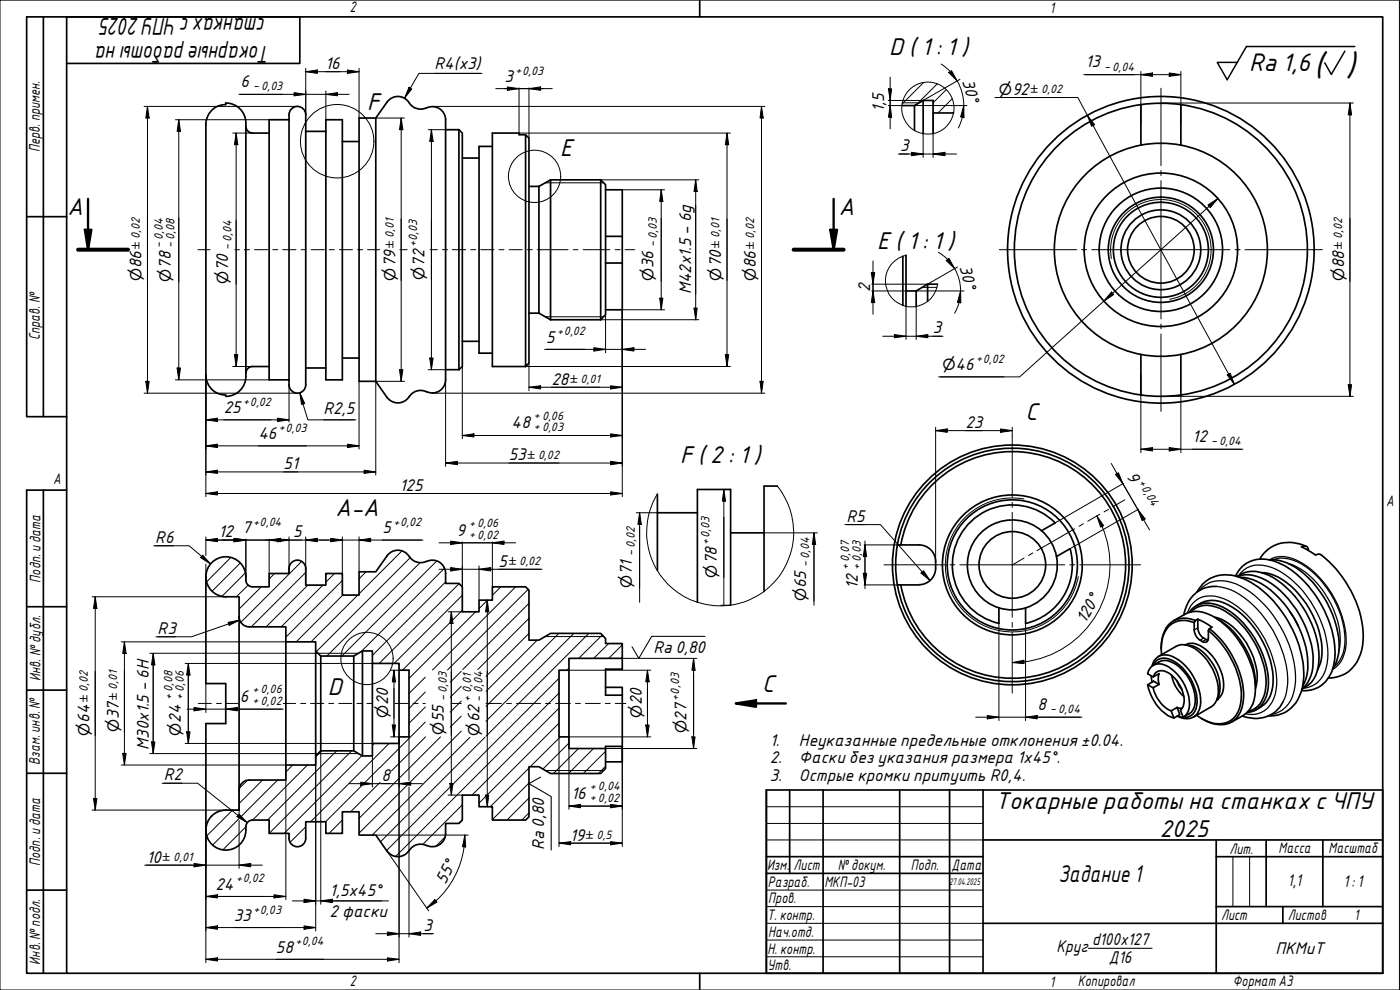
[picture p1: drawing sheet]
<svg xmlns="http://www.w3.org/2000/svg" width="420mm" height="297mm" viewBox="0 0 420 297" stroke-linecap="round" stroke-linejoin="round" font-family="sans-serif">
<g fill="none" stroke="#000" stroke-width=".3">
<path d="M277.2 24.8l-6.4 6.4M281.3 25.1l-6.2 6.2M284 26.9l-4 3.9M285.8 29.6l-4.3 4.3M286.2 33.7l-.3 .2M69.3 167.2l-7.3 7.4M72.1 169l-8.5 8.4M73.6 171.9l-7 7M74.5 175.6l-3.6 3.5M78.4 176.1l-6.6 6.6M82.4 172.1l-1.6 1.6M90.6 168.5l-18.3 18.2"/>
<path d="M91.8 171.8l-16.4 16.3M92.4 175.6l-12.5 12.5M96.9 175.6l-12.5 12.5M100.4 172.1l-2.6 2.6M102.7 174.2l-16.9 17M102.9 178.5l-14 14.1M107.4 178.5l-14.1 14.1M109.9 171.6l-2.1 2.1M120.6 165.3l-12.8 12.9M123.1 167.3l-28.2 28.2M126 168.8l-27.9 28M131.1 168.3l-28.5 28.5"/>
<path d="M133.4 170.5l-25.1 25.1M133.7 174.6l-21.9 22M137.8 175.1l-24 24M138.7 178.6l-20.4 20.5M150.3 176.1l-2.5 2.5M154.7 176.1l-24.9 24.9M158.5 176.8l-24.2 24.2M138.7 183.1l-17.9 18M142.7 183.6l-20 20M146.3 180.1l-2.5 2.5M158.7 190l-12.8 12.9M158.7 181l-19.8 19.9"/>
<path d="M158.7 185.5l-15.3 15.4M161.2 192.1l-15.3 15.3M167.7 190l-21.8 21.9M172.2 190l-26.3 26.4M176.7 190l-30.8 30.9M180.7 190.5l-7 7M182.7 193.1l-4.5 4.4M186.8 193.5l-4.1 4M127.6 212.1l-4.9 4.9M127.6 203.2l-4.9 4.9M127.6 216.6l-13.6 13.7M127.6 207.6l-4.9 5"/>
<path d="M138.4 210.4l-3.3 3.3M138.4 219.4l-30.6 30.6M138.4 214.9l-3.3 3.3M138.4 205.9l-3.3 3.3M138.4 201.4l-3.3 3.3M167.8 217l-24 24M167.8 212.5l-26.1 26.1M167.8 207.9l-49.1 49.1M167.8 203.5l-51.8 51.7M170.8 200.5l-.6 .6M74.2 234.2l-2.4 2.3M78.8 234l-7 7.1"/>
<path d="M83.3 234l-19.5 19.5M87.8 229.5l-2 2.1M92.3 229.5l-16.5 16.5M96.5 225.3l-1.8 1.8M101 225.3l-20.7 20.7M105.5 225.3l-24.7 24.7M108.6 226.7l-23.3 23.3M112.3 223.1l-.5 .5M114 230.3l-16.3 16.3M114 234.7l-8.8 8.9M116.8 223.1l-23.6 23.5M127.7 221.1l-10.2 10.2"/>
<path d="M132.2 221.1l-24.4 24.4M141 221.2l-29.3 29.4M145.5 221.2l-31.3 31.4M158.7 239.4l-6.6 6.6M158.7 234.9l-10.9 11M158.7 230.4l-11.6 11.6M168.1 221.1l-9 8.9M170.8 222.9l-7.9 7.8M173.6 224.6l-7.5 7.5M178.1 224.6l-7.5 7.5M181.7 229.9l-2.1 2.2M181.7 225.4l-6.6 6.7"/>
<path d="M63.7 244.7l-.3 .3M69.8 243.1l-7.8 7.7M73.8 248.1l-6.9 6.8M91.1 253.2l-.2 .2M91.8 248.1l-4.7 4.6M102.7 246l-4 4M133.6 251.1l-2.7 2.8M138.7 246l-1 1.1M138.7 241.5l-11.8 11.8M158.7 243.9l-2.1 2.1"/>
</g>
<g fill="none" stroke="#000" stroke-width=".51">
<path d="M63.5 33.1a5.9 5.9 0 0 1 4.3-1.7v-.5a6 6 0 0 1 6 6v76a6 6 0 0 1-6 6v-.4a6 6 0 0 1-6-6.1v-75a6.2 6.2 0 0 1 1.7-4.3zM73.8 37.9a2 2 0 0 0 2 2h5M86.7 35.9h-5.9v78.1h5.9M91.8 39.4h6M97.8 35.9h4.9v78.1h-4.9zM112.8 35.4h-5v79h5M112.8 35.4v79M116.1 30.7l-3.3 4.7M116.2 30.6a4.1 4.1 0 0 1 7.1 .9 4 4 0 0 0 4.7 .8M128 32.4a4 4 0 0 1 5.7 3.5v78a4 4 0 0 1-5.7 3.6M133.7 38.9h4M137.7 38.9l1 1v70.1l-1 .9"/>
<path d="M137.7 38.9v72M270.7 31.7h3.7l2.7-1.6h2.9v3.8h6.1M274.4 31.7v7.5M277.1 30.1v10M280 33.9v6.2M342.4 31.4v12.1M342.4 31.4a44 44 0 0 0-38 43.5 44 44 0 0 0 38 43.6M342.4 31.4l5.4-.4 6.6 .4M354.4 31.4v12.1M354.4 31.4a44 44 0 0 1 38 43.6 44 44 0 0 1-38 43.5M102.7 42.5h5.1M138.7 47.4h5.1"/>
<path d="M147.8 43.9h-4v62.1h4M157.7 40.4l1 1.1v67.5l-1 1zM157.7 40.4h-1.9v-.5h-8v70.1h9.9M158.7 55.9h3M161.7 55.9v38.1M165.2 54v41.9M165.2 54h15.1M165.2 54l-3.5 1.9M180.3 54l1.4 1.4v39l-1.4 1.5M180.3 54v41.9M181.7 56.9h5.1v22M342.4 43.5a32 32 0 0 0-26 31.4 32 32 0 0 0 26 31.5"/>
<path d="M342.4 43.5a32 32 0 0 1 12 0M354.4 43.5a32 32 0 0 1 25.4 37.4 32 32 0 0 1-37.4 25.5M181.7 70.9h5.1M181.7 78.9h5.1M186.8 78.9v14h-5.1M271 76.9v14.7M271.9 76.6v15.3M158.7 94h3M161.7 94l3.5 1.9M165.2 95.9h15.1M275 87.3v4.7M278.4 85.3v5.1"/>
<path d="M281.4 85.3h-3l-3.4 2h-3.1M80.8 110h-5a2 2 0 0 0-2 2M86.7 115.4v-81a2.51 2.51 0 0 1 2.5-2.5 2.51 2.51 0 0 1 2.6 2.5v81M86.7 115.5a2.51 2.51 0 0 0 2.5 2.5 2.51 2.51 0 0 0 2.6-2.5M91.8 110.4h6M102.7 107.4h5.1M112.8 114.4l3.4 4.8a4 4 0 0 0 6.6-.2M128 117.6a4 4 0 0 0-5.2 1.4M133.7 110.9h4M138.7 102.4h5.1M342.4 106.3v12.2l6.5 .4 5.5-.4M354.4 106.3v12.2"/>
<path d="M197.3 148.3v22.9M197.3 153.8h12M219.3 159.9h10M233.3 145.8h-4v31.7M312.5 159.2l4.2-2.3a18 18 0 0 0-28.6 3.8 18 18 0 0 0 11.7 26.4v-4.7M312.6 159.2a13.5 13.5 0 0 1 4.5 7.8M312.6 159.2a13.5 13.5 0 0 0-20.6 3.8 13.5 13.5 0 0 0 7.8 19.4M61.8 173.1v32h6v12h-6v32M86.7 170.6a2.51 2.51 0 0 1 2.5-2.5 2.51 2.51 0 0 1 2.6 2.5M86.7 170.5v1.6h-5.9v4h-5a2.23 2.23 0 0 1-2-3 6 6 0 0 0-6-6 6 6 0 0 0-6 5.9 6 6 0 0 0 6 6.1h4v58M122.8 167a4 4 0 0 0-6.6-.2l-3.4 4.8h-5v6.9h-5.1v-6.4h-4.9v3.5h-6v-5.1M122.8 166.9a4 4 0 0 0 5.2 1.5"/>
<path d="M128 168.5a4 4 0 0 1 5.7 3.6v3h4l1 1v7.5h5.1v-3.5h4v-4h9.9l1 1v15h3l3.5-2.1h15.1l1.4 1.6v1.5h5.1v4.4h-16v3.6h-3v20h3v3.5h10.9v6l-1.4 1.5h-15.1l-3.5-2.1h-3v15.1l-1 .9h-9.9v-4h-4v-3.4h-5.1v7.4l-1 1.1h-4v3a4.2 4.2 0 0 1-6.4 3.3 4.2 4.2 0 0 0-4.8 2.2 4 4 0 0 1-6.3-.3M269.3 175.5h6.5M269.3 163.5a35 35 0 0 1 53.7-23.3 35 35 0 0 1 0 58.6 35 35 0 0 1-53.7-23.3M270.3 163.5a34 34 0 0 1 52.2-22.4 34 34 0 0 1 0 56.8 34 34 0 0 1-52.2-22.4M280.8 168.5a5 5 0 0 0-5-5h-6.5a35 35 0 0 0 0 12M280.8 168.5a5.9 5.9 0 0 1-2.5 6.3l-1.6 .6h-.9M317.1 167a13.5 13.5 0 0 1-17.3 15.4M321.1 164.6l-4 2.4M321.2 164.7a18 18 0 0 1-13.4 22.4M359.2 177.7a9.8 9.8 0 0 1 12.4-4.6 28.7 28.7 0 0 1 15.1 13.4 30.1 30.1 0 0 1 4.3 18.8 10.3 10.3 0 0 1-9.4 9.5h-.9M365.1 175.9a9.5 9.5 0 0 0-9.8 8.6M370.8 172.8a9 9 0 0 1 12-4.3 26.7 26.7 0 0 1 12.9 11.4 28.2 28.2 0 0 1 4.7 19 9 9 0 0 1-9.7 8.3"/>
<path d="M371.2 173a9.1 9.1 0 0 1 9.5-.4 29.5 29.5 0 0 1 15.1 26.1 8.8 8.8 0 0 1-5 8M371.3 173a11.1 11.1 0 0 1 10.2 2.1 30.7 30.7 0 0 1 12.6 23.3 10.4 10.4 0 0 1-3.3 8.3M372.1 173.2a16.8 16.8 0 0 1 11.8 6.3 30.5 30.5 0 0 1 8.6 21.2 11.9 11.9 0 0 1-1.5 5.2M378.6 171.8a14.9 14.9 0 0 1 10.1 5.3 27.8 27.8 0 0 1 8 18.8 10.2 10.2 0 0 1-1.3 5.1M381 168a14.4 14.4 0 0 1 10.5 4.3 30.9 30.9 0 0 1 10.4 22.2 12.6 12.6 0 0 1-2 6.3M391.9 163.9a10.5 10.5 0 0 0-13.3 3l-.5 .9M392.7 165.1a1.26 1.26 0 0 0-.7-1.2 1.26 1.26 0 0 0-1.4 .2l4.2 2.4a1.39 1.39 0 0 1 1.6-.1 33.2 33.2 0 0 1 12.7 24.5 12.7 12.7 0 0 1-5.5 11.3 11.2 11.2 0 0 1-4.9 1.2M71.8 185.1a3 3 0 0 0 3 3M74.7 188.1h11.1v4.5h8.9v2.7l1.6 1.5h9.9l2.6-1.5h3v3.8h8v2h2.9v20h-2.9v2h-8v3.7h-3l-2.6-1.5h-9.9l-1.6 1.5v2.7h-8.9v4.5h-11.1M85.8 192.6v36.9M94.7 195.3v31.5M96.3 196.8v28.5"/>
<path d="M106.2 196.8v28.5M108.8 195.3v31.5M111.8 199.1v24M186.8 197.5v3.3h-5.1v7.8h5.1v-2.4h-5.1M209.3 180.7v-33.8h10v34.7M307.8 182.4v4.7M345.7 199.9a4.1 4.1 0 0 1 6.3-2.9 15.8 15.8 0 0 1 8.2 14.8 4.3 4.3 0 0 1-6.9 3.1M346 199.7a3.9 3.9 0 0 1 5.9-1.5 14.4 14.4 0 0 1 7.3 13.4 3.8 3.8 0 0 1-5.8 3.2M346.1 199.6a5.1 5.1 0 0 1 6.8-.3 13.3 13.3 0 0 1 5.7 12.2 4.8 4.8 0 0 1-3.5 3.7M347.7 197l5.3-3.1a5.9 5.9 0 0 1 6.5 1.3 16.2 16.2 0 0 1 6.1 12.9 5.2 5.2 0 0 1-2.1 4l-5.4 3.1M352.1 186.3a10.5 10.5 0 0 1 7.9-2.8 19.7 19.7 0 0 1 12.2 9.3 22.9 22.9 0 0 1 4.2 17.2 8.1 8.1 0 0 1-3.2 4.6l-3.6 2M355.6 193.5a9.8 9.8 0 0 1 7.9 4.9 11.3 11.3 0 0 1 1.7 11.6"/>
<path d="M355.7 193.5h.1a4.7 4.7 0 0 1 5.2 .7 14.3 14.3 0 0 1 6.1 12.9 4.5 4.5 0 0 1-1.8 2.8M356.9 183.8a7 7 0 0 1 8.4-2.3 24.6 24.6 0 0 1 13 13.2 20.6 20.6 0 0 1 1.7 14.3 6.6 6.6 0 0 1-5.8 4.8M357.4 183.6a7.3 7.3 0 0 1 8.7-1.1 26.8 26.8 0 0 1 13.8 20.9 10.7 10.7 0 0 1-2.5 8.5l-1.7 1.2-1.1 .3M358.4 186.8a6.7 6.7 0 0 0-9.7 5.3l-.2 2.8 .1 1.6M358.4 186.8a5.6 5.6 0 0 0 .9 4.5l.9 .8a1.49 1.49 0 0 0 2.2 .2l.2-.9v-2.2M358.8 186.2a6.8 6.8 0 0 0-10.1 5.4l-.2 3.1M358.8 186.2l-.4 .6M359 181.8a8.5 8.5 0 0 1 9.7-.3 27.9 27.9 0 0 1 13.4 21.6 9.2 9.2 0 0 1-5.2 9.9M359.5 185.8l4.2 2.4-.7 .4M359.5 185.8a6.7 6.7 0 0 0 .5 4.4l.7 .9 1.8 1M359.5 185.8l-.7 .4M362.6 189.2a27.5 27.5 0 0 1 10 19.3 8.3 8.3 0 0 1-4 8.1 9.5 9.5 0 0 1-9.5-2"/>
<path d="M363 188.6a27.7 27.7 0 0 1 10.3 19.7 8.8 8.8 0 0 1-4 8.5 9.4 9.4 0 0 1-8.7-1.2M363 188.6l-.4 .6M364.4 185.2a16.6 16.6 0 0 1 10.4 9.2 16.5 16.5 0 0 1 2 12.2M365.1 185.6a23.7 23.7 0 0 1 11.6 20.1M387.1 183.4l2.5 4.4M119.8 201.1v20M170.8 201.1v20M186.8 208.6v15.4M344.4 205.5a13.6 13.6 0 0 0 7 9.6l.9 .3M344.4 205.5l1.8-1.1 1.7 .9-1.8 1.1zM345.5 202.8l.3 1.8M346.1 206.4a10.3 10.3 0 0 0 5.4 6.9"/>
<path d="M346.1 203.1a2.63 2.63 0 0 1 4.1-1.4 10.1 10.1 0 0 1 5.1 9.5l-.2 .7-.8 1.2 .8 2.1M347.9 205.3a5.3 5.3 0 0 1 0-3.2l-1.8 1-1.7-.9a3.5 3.5 0 0 1 5.2-2.6 13.3 13.3 0 0 1 7.3 12.9 3.8 3.8 0 0 1-1.8 2.7M351.5 213.3l1.8-1 .8 2.1-1.8 1zM351.6 202.6l.3 1a11 11 0 0 0 3.4 5.4M353.1 204.1l.7 1.5 .9 1.3M353.3 212.3l1.5 .2M385.1 210.6a9.4 9.4 0 0 1-12.3 4.2M71.8 237.1v6a11.3 11.3 0 0 0-6.8 .6 6 6 0 0 0 .2 10.8 6 6 0 0 0 8.6-6.4 2 2 0 0 1 2-2.1h5v4h5.9a3.1 3.1 0 0 0 2 4 2.51 2.51 0 0 0 3.1-2.5v-4.9h6v3.4h4.9v-6.4h5.1v7h5l3.3 4.8M74.8 234a3 3 0 0 0-3 3.1M181.7 224.6v-.6h5.1v4.6h-5.1"/>
<circle cx="348.4" cy="74.9" r="46"/>
<circle cx="348.4" cy="74.9" r="15.8"/>
<circle cx="348.4" cy="74.9" r="14.3"/>
<circle cx="348.4" cy="74.9" r="10"/>
<circle cx="348.4" cy="74.9" r="12"/>
<circle cx="348.4" cy="74.9" r="18.5"/>
<circle cx="348.4" cy="74.9" r="23"/>
<circle cx="303.8" cy="169.5" r="10"/>
<circle cx="303.8" cy="169.5" r="21"/>
<circle cx="303.8" cy="169.5" r="19.5"/>
<circle cx="303.8" cy="169.5" r="36"/>
</g>
<path d="M270.8 30.8h5M163.6 54.8h17.6M333.5 77.6a15.1 15.1 0 0 1 12.3-17.5 15.1 15.1 0 0 1 17.4 12.2 15.1 15.1 0 0 1-12.2 17.5M163.6 95h17.6M276.8 86.2h4.4M307.3 149.7a20.1 20.1 0 0 0-23.3 16.3 20.1 20.1 0 0 0 16.3 23.3 20.1 20.1 0 0 0 23.3-16.3M95.4 196h12.2M163.6 191h17.6M95.4 226.1h12.2M163.6 231.2h17.6" fill="none" stroke="#000" stroke-width=".3"/>
<path d="M360 177.2a8.2 8.2 0 0 1 9.3-2.5 27.5 27.5 0 0 1 14.9 13.2 29.6 29.6 0 0 1 4.4 18.1 8.9 8.9 0 0 1-7 8.4M365.1 175.9a20.9 20.9 0 0 1 13.6 8.5 33.2 33.2 0 0 1 7.8 20.6 13.6 13.6 0 0 1-1.4 5.6M371.7 172.7a7.4 7.4 0 0 1 8.5-2.9 24.6 24.6 0 0 1 14.1 12.4 26.5 26.5 0 0 1 4 17 8 8 0 0 1-7.1 7.3M380.9 168a9.2 9.2 0 0 1 9.9 1 29.3 29.3 0 0 1 13.2 24.4 9.1 9.1 0 0 1-4.1 7.5M382 167.9a10.9 10.9 0 0 1 10 2.3 28.7 28.7 0 0 1 11.6 23 9.4 9.4 0 0 1-3.1 6.7M386.7 169.1a22.5 22.5 0 0 1 12.8 12.2 21.5 21.5 0 0 1 2.3 14.1M356.3 183.9a7.2 7.2 0 0 1 9.6-4.7 23.9 23.9 0 0 1 12.7 10.9 26.9 26.9 0 0 1 4.4 16.8 7.9 7.9 0 0 1-6.8 7.5l-2.4-.2M359.5 188.4l-1.1 .6M361.3 191.4l-1.1 .7M361.9 191.9l-1 .6" fill="none" stroke="#000" stroke-width=".38"/>
<circle cx="365.3" cy="209.9" r=".25" fill="#000"/>
<g fill="none" stroke="#000" stroke-width=".3">
<path d="M271.9 76.6a7.8 7.8 0 0 0-3.6 13.4 7.8 7.8 0 0 0 13.1-4.7M233.3 145.8a22.1 22.1 0 0 1-15.7 35.9 22.1 22.1 0 0 1-20.3-33.4"/>
<circle cx="278.5" cy="32.5" r="7.8"/>
</g>
<path d="M23.4 74.9h15M238.2 74.9h15" fill="none" stroke="#000" stroke-width="1.2"/>
<path d="M26.4 59.7v15.2M250.2 59.7v15.2M25.5 68.9h1.9l-1 6zM249.2 68.9h2l-1 6zM220.9 211.1l6-1v2zM220.9 211.1h14.9" fill="none" stroke="#000" stroke-width=".7"/>
<path d="M25.5 68.9h1.9l-1 6zM249.2 68.9h2l-1 6zM220.9 211.1l6-1v2z" fill="#000"/>
<g fill="none" stroke="#000" stroke-width=".3">
<circle cx="101.2" cy="42.4" r="11"/>
<circle cx="160.4" cy="52.9" r="7.8"/>
<circle cx="110.1" cy="197.6" r="7.8"/>
</g>
<path d="M20 5.1h395v286.9h-395zM210 0v5.1M210 292v5" fill="none" stroke="#000" stroke-width=".51"/>
<path d="M0 0h420v297h-420z" fill="none" stroke="#000" stroke-width=".3"/>
<path d="M326.6 284.5h19.2" fill="none" stroke="#000" stroke-width=".32"/>
<g fill="none" stroke="#000" stroke-width=".51">
<path d="M230 237h185v55h-185zM237 237v25.1M247 237v55M270 237v55M285 237v55M295 237v55M230 257h65M295 252h120M365 257h50M365 252v40M380 252v20M397 252v20"/>
<path d="M230 262.1h65M295 277h120M365 272h50M385 272v5"/>
</g>
<path d="M230 242h65M230 247.1h65M230 252h65M370 257v15M375 257v15M230 267.1h65M230 272h65M230 277h65M230 282.1h65M230 287.1h65" fill="none" stroke="#000" stroke-width=".3"/>
<path d="M13 5.1v119.9M20 19h70v-13.9h-82v119.9h12M8 65h12M13 147.1v144.9M20 147.1h-12v144.9h12M8 182h12M8 207.1h12M8 232h12M8 267.1h12" fill="none" stroke="#000" stroke-width=".51"/>
<g fill="none" stroke="#000" stroke-width=".3">
<path d="M348.4 26.5v23.2M348.4 51.2v1.5M348.4 54.2v41.5M299.9 74.9h23.3M324.6 74.9h1.5M327.7 74.9h41.4M370.6 74.9h1.6M373.6 74.9h23.3M348.4 97.2v1.5M348.4 100.2v23.2M303.8 131v18.2M303.8 150.7v1.6"/>
<path d="M303.8 153.7v31.5M265.3 169.5h18.2M285.1 169.5h1.5M288 169.5h31.5M321.1 169.5h1.5M324 169.5h18.3M303.8 186.7v1.5M303.8 189.7v18.2"/>
</g>
<g fill="none" stroke="#000" stroke-width=".3">
<path d="M59.4 74.9h3.7M70.5 74.9h1.4M73.3 74.9h1.6M76.4 74.9h3.9M81.9 74.9h1.5M84.8 74.9h4M90.4 74.9h1.4M93.3 74.9h4M98.8 74.9h1.5M101.9 74.9h3.9M107.3 74.9h1.5M110.3 74.9h3.6"/>
<path d="M120 74.9h2.2M129.1 74.9h2.2M132.8 74.9h1.5M135.8 74.9h4M141.3 74.9h1.4M144.3 74.9h4M149.7 74.9h1.6M152.8 74.9h3.9M158.2 74.9h1.6M161.2 74.9h9.3M172 74.9h1.5M175 74.9h8.1"/>
<path d="M184.6 74.9h1.5M187.6 74.9h2.9M322.5 158.7l-11.3 6.5M325.1 157.1l-1.3 .8M330.1 154.3l-3.6 2.1M332.7 152.8l-1.4 .8M337.6 150l-3.7 2.1M307.3 167.4l-3.5 2.1M309.9 165.9l-1.2 .8M59.5 211.1h3.9M65 211.1h1.4M67.9 211.1h3.5"/>
<path d="M85 211.1h3.7M90.2 211.1h1.6M93.2 211.1h4M98.7 211.1h1.4M101.7 211.1h3.9M107.1 211.1h1.5M110.1 211.1h1.6M118.6 211.1h3.9M124 211.1h1.5M126.9 211.1h.7M135.4 211.1h3M145.9 211.1h4.6"/>
<path d="M152 211.1h1.5M155 211.1h7.2M163.7 211.1h1.5M166.8 211.1h4.4M172.7 211.1h1.5M175.7 211.1h4.4M181.7 211.1h1.4M184.7 211.1h3.1"/>
</g>
<path d="M403.6 15.4l-4.1 6.9-1.9-3.5M406.6 14h-32.5l-5.8 9.9-3-5.2h6" fill="none" stroke="#000" stroke-width=".44"/>
<g fill="none" stroke="#000" stroke-width=".3">
<path d="M282.5 19.2l2.7 2.3M43.2 31.9h46.1M44.3 31.9l.5 3.5h-1zM44.3 31.9v86.1M52.6 35.9h28.2M53.7 35.9l.5 3.5h-1.1zM53.7 35.9v78.1M69.8 39.9h6M70.9 39.9l.5 3.5h-1zM70.9 39.9v70.1M71.7 28.3h33.1M88.3 27.8l3.5 .5-3.5 .5z"/>
<path d="M91.8 21.5l3.4-.5v1zM91.8 21.5h16M91.8 20.5v14M97.8 28.3l3.5-.5v1zM97.8 27.3v8.6M104.3 21l3.5 .5-3.5 .5zM107.8 20.5v14.9M112.8 35.4h8.6M120.4 35.4l.5 3.5h-1zM120.4 35.4v79M122.7 26.2l.9 .5-2.2 2.7zM128.5 38.9h9.2"/>
<path d="M129.5 38.9l.5 3.6h-1zM129.5 38.9v72M129.7 31.9h99.9M130.4 22h13.8M144.7 22h-19l-4.3 7.4M148.8 26.6h16.9M152.3 26.1l3.5 .5-3.5 .5zM155.8 39.9h63.4M155.8 26.3v14.1M158.7 26.6l3.5-.5v1zM158.7 26.3v15.2M218.2 39.9l.5 3.5h-1z"/>
<path d="M218.2 39.9v70.1M228.5 31.9l.5 3.5h-.9zM228.5 31.9v86.1M266.6 31.7h4.1M266.6 26.7h1l-.5 3.4zM267.1 31.7l.5 3.5h-1zM267.1 23.2v15.5M274.4 31.7h15.8M280 33.9v13.3M284.7 21.8l.9-.6 1.7 3.1zM285.2 21.5l2.1 2.8M287.3 24.3a14.8 14.8 0 0 1 1.9 7.3l-.4 3.6"/>
<path d="M288.1 23.8l-11 6.3h-10.5M288.8 35.1l-1.2 3.3M289.2 31.7l.1 3.5-1-.1zM298.6 29.3h24.9l47 86M303.7 29.3h15.1M325.2 22.4h29.2M326.3 34.6l2.2 2.8-.9 .5zM342.4 22.4l3.5-.5v1zM342.4 21.4v16M348.5 30.9h57.6M350.9 21.9l3.5 .5-3.5 .5zM354.4 21.4v16"/>
<path d="M405.1 30.9l.5 3.6h-1zM405.1 30.9v88M186.8 56.9h12.7M198.4 56.9l.5 3.5h-.9zM198.4 56.9v36M269.6 46.2h17.5M273.6 45.7l3.5 .5-3.5 .5zM277.1 40.1v7.1M280 46.2l3.6-.5v1zM365.5 59.5l-59.5 53.6h-24.3M262 78.3v16M281.6 75.7l2.8 2.1 2.1 2.8"/>
<path d="M284 78.2l.8-.7 1.7 3.1zM362.5 61.5l3-2-2.3 2.8zM181.7 94.4v11.4M198 89.5h.9l-.5 3.4zM199.5 92.9h-12.7v56.1M261.5 81.8h1l-.5 3.5zM261.6 87.3h10.3M262 87.3l.5 3.5h-1zM271.9 91.9v9.9M275 92v9.8M275 87.3h14.3M286.5 80.6a13.4 13.4 0 0 1 1.8 6.7"/>
<path d="M287.3 80.1l-8.9 5.2h-16.8M287.8 90.7l-1.3 3.3M288.3 87.3l.1 3.6-1.1-.2zM288.3 87.3l-.5 3.5M333.6 87.6l.7 .8-3 1.9zM43.2 118h46.1M43.8 114.4h1l-.5 3.6zM52.6 114h28.2M53.1 110.4h1.1l-.5 3.6zM61.8 112.4v36.6M69.8 110h6M70.4 106.4h1l-.5 3.6z"/>
<path d="M86.7 115.4v11.2M90 117.8l1.4 3.3-.9 .2zM90 117.8l2.4 8.2h14.4M107.8 114.4v20.3M119.9 110.9h1l-.5 3.5zM121.4 114.4h-8.6v28.1M128.5 110.9h5.2M129 107.4h1l-.5 3.5zM129.7 118h99.9M133.7 114v25.9M138.7 110v21.6M157.7 110h61.5"/>
<path d="M158.7 116.2l3.5-.5v1zM158.7 116.2h28.1M158.7 109v8.2M163.4 104.8h30.3M178.2 104.3l3.5 .5-3.5 .5zM183.3 115.7l3.5 .5-3.5 .5zM186.8 104.8l3.4-.5v1zM217.7 106.4h1l-.5 3.6zM228.1 114.4h.9l-.5 3.6zM264.9 100.9h18.1M268.4 100.4l3.5 .5-3.5 .4zM275 100.9l3.4-.5v.9z"/>
<path d="M282.2 113.1h19.1M342.4 112.4v23.4M348.5 118.9h57.6M354.4 118.5v17.3M368.3 112.5l.9-.5 1.3 3.3zM404.6 115.4h1l-.5 3.5zM61.8 126l3.5-.5v1zM61.8 133.8l3.5-.5v1zM61.8 126h24.9M61.8 133.8h46M83.2 125.5l3.5 .5-3.5 .5zM97.1 126h9.2"/>
<path d="M104.3 133.3l3.5 .5-3.5 .5zM133.7 138.9l3.6-.5v1zM133.7 138.9h53.1M138.7 130.7l3.5-.5v.9zM138.7 130.7h48.1M183.3 130.2l3.5 .5-3.5 .4zM183.3 138.4l3.5 .5-3.5 .5zM280.8 129.2l3.5-.5v1zM280.8 129.2h23M280.8 128.2v40.3M300.3 128.7l3.5 .5-3.5 .5zM303.8 128.2v2.8"/>
<path d="M333.5 139.1l11.5 19.9M342.4 134.8l3.5-.5v1zM342.4 134.8h30.6M350.9 134.3l3.5 .5-3.5 .5zM61.8 148.1l3.5-.5v.9zM61.8 141.6l3.5-.5v.9zM61.8 148.1h125M61.8 141.6h51M109.3 141.1l3.5 .5-3.5 .4zM183.3 147.6l3.5 .5-3.5 .4zM190.9 153.8h6.4M192 153.8l.5 3.5h-1z"/>
<path d="M192 153.8v26.9M192 158.1v18.4M216.3 146.9h3M217.2 146.9l.5 3.5h-.9zM217.2 146.9v34.7M217.2 155.2v18.1M229.3 159.9h16M244.3 159.9l.5 3.5h-1zM244.3 159.9v20.5M253.6 157.4h10.6l14.9 16.8M254.1 157.4h5.4M329.2 154.8l2 2.9-.9 .5z"/>
<path d="M329.2 154.8l1.6 3.2M330.8 158a29.3 29.3 0 0 1-23.5 40.6M334.8 142.4l.9-.6 1.3 3.3zM336.3 143.9l5.9 10.3M337.2 145l-20.5 11.9M341.5 152.9l2.2 2.8-.9 .5zM341.7 152.8l-20.6 11.8M27.6 179.1h40.2M28.6 179.1l.5 3.4h-1zM28.6 179.1v64M46.1 163.8h10.7l6.4 5.4M46.6 163.8h5.5"/>
<path d="M60.8 166.5l2.4 2.7-3-1.9zM61.8 162l3.5-.5v1zM61.8 161.1v5.6M61.8 169.3v3.8M61.8 162h65.1M70.2 161.5l3.6 .5-3.6 .5zM70.2 161.7v.8M70.4 161.6l3.4 .4-3.6 .5M73.8 161.8v12.2M80.8 162l3.5-.5v1zM80.8 161.8v10.3M83.2 161.8v.7l3.5-.5-1.7-.2"/>
<path d="M86.7 161.1v11M91.8 162l3.4-.5v1zM91.8 161.1v14.5M99.3 161.5l3.4 .5-3.4 .5zM102.7 161.1v11M107.8 162l3.5-.5v1zM107.8 161.1v10.5M131.8 162.9h22.9M131.8 170.8h30.9M135.3 162.4l3.4 .5-3.4 .5zM135.3 170.3l3.4 .5-3.4 .5zM138.7 162.6v13.5"/>
<path d="M143.8 170.8l3.5-.5v1zM143.8 169.8v10.3M147.8 162.9l3.5-.5v1zM147.8 162.6v13.5M244.3 163.4v18.2M259.1 172h1l-.5 3.5zM259.3 175.5h11M259.3 163.5h11M259.6 163.5l.5 3.5h-1zM259.6 162.3v14.3M276.4 171.9l.8-.7 1.9 3zM36.4 192.6h49.4"/>
<path d="M37.3 192.6l.5 3.5h-1zM37.3 192.6v36.9M47.3 191.1h5.5M55.6 199.1h56.2M56.5 199.1l.5 3.5h-1zM56.5 199.1v24M68.5 186.7l3.4-.7-3.1 1.6zM71.9 186l-14.4 5.1h-10.7M134.5 183.6h4.2M135.4 183.6l.6 3.5h-1zM135.4 183.6v55M146.2 180.1l.5 3.5h-1z"/>
<path d="M146.2 180.1v61.9M186.8 197.5h22.3M208.2 197.5l.4 3.6h-1zM208.2 197.5v27.1M216.3 181.6h3M299.8 187.1v29.1M303.8 198.8l3.5-.7v1zM307.3 198.6l-3.5 .2M307.8 187.1v29.1M56 219.6h1l-.5 3.5zM56.1 212.8h28.9M58.2 212.3l3.6 .5-3.6 .5z"/>
<path d="M61.8 205.1v5.9M61.8 211.2v2.6M67.8 212.8l3.4-.5v1zM71.9 212.8h12.6M117.2 201.1h5.5M117.7 217.5h1l-.5 3.6zM118.2 201.1l.5 3.5h-1zM118.2 201.1v20M170.8 201.1h24.5M193.8 217.5h1l-.5 3.6zM194.3 201.1l.5 3.5h-1zM194.3 201.1v20"/>
<path d="M292.8 215.2h31.9M296.3 214.7l3.5 .5-3.5 .5zM307.8 215.2l3.5-.5v1zM28.1 239.6h1l-.5 3.5zM36.4 229.5h49.4v40.4M36.8 226h1l-.5 3.5zM48.6 235h10.7l14.9 11.8M49.1 235h5.5M55.6 223.1h56.2M71.8 237.1v7.3M94.7 226.8v52.5M96.3 225.3v46"/>
<path d="M104.8 235.1h21.9M108.3 234.7l3.5 .4-3.5 .5zM111.8 226.8v9.3M117.2 221.1h2.6v67.7M119.8 235.1l3.5-.4v.9zM122.7 221.1v13.1M122.7 236.1v45.1M134.5 238.6h4.2M135 235.1h1l-.6 3.5zM145.7 238.6h1l-.5 3.4zM167.8 221.1v32.9M181.7 224.6h27.4"/>
<path d="M186.8 224v30M195.3 221.1h-24.5v21.7M207.6 221.1h1l-.4 3.5zM27.6 243.1h44.2M43.4 259.6h35.3M58.2 259.1l3.6 .5-3.6 .5zM61.8 249.1v39.7M71.8 259.6l3.4-.5v1zM71.8 244.3l2.4 2.5-3.1-1.8zM71.8 246.2v14.3M112.8 250.6h27.7M116.1 255.4l12.6 17.9"/>
<path d="M139.3 254.1a26.8 26.8 0 0 1-8.5 16.2M139.5 250.6l.3 3.5-1-.1zM139.5 250.6l-.2 3.4M167.8 253l3.5-.5v1zM167.8 253h19M170.8 241.9l3.4-.6v1.1zM170.8 241.9h16M183.3 252.5l3.5 .5-3.5 .5zM183.3 241.3l3.5 .6-3.5 .5zM61.8 269l3.5-.5v.9zM61.8 278.3l3.5-.5v1zM61.8 269h24"/>
<path d="M61.8 278.3h32.9M82.2 268.5l3.6 .5-3.6 .4zM87.8 270.3h28.8M91.2 277.8l3.5 .5-3.5 .5zM91.2 269.8l3.5 .5-3.5 .5zM96.3 270.3l3.5-.5v1zM116.3 279.6l3.5 .5-3.5 .6zM130.5 269.9l.6 .8-3 1.8zM130.8 270.3l-2.7 2.2M61.8 287.8l3.5-.4v.9zM61.8 287.8h58M112.8 280.1h17.3"/>
<path d="M116.3 287.4l3.5 .4-3.5 .5zM122.7 280.1l3.5-.5v1.1z"/>
</g>
<g fill="#000">
<path d="M44.3 31.9l.5 3.5h-1zM53.7 35.9l.5 3.5h-1.1zM88.3 27.8l3.5 .5-3.5 .5zM91.8 21.5l3.4-.5v1zM97.8 28.3l3.5-.5v1zM104.3 21l3.5 .5-3.5 .5zM120.4 35.4l.5 3.5h-1zM122.7 26.2l.9 .5-2.2 2.7zM152.3 26.1l3.5 .5-3.5 .5zM158.7 26.6l3.5-.5v1zM228.5 31.9l.5 3.5h-.9zM266.6 26.7h1l-.5 3.4z"/>
<path d="M267.1 31.7l.5 3.5h-1zM284.7 21.8l.9-.6 1.7 3.1zM289.2 31.7l.1 3.5-1-.1zM326.3 34.6l2.2 2.8-.9 .5zM342.4 22.4l3.5-.5v1zM350.9 21.9l3.5 .5-3.5 .5zM405.1 30.9l.5 3.6h-1zM70.9 39.9l.5 3.5h-1zM129.5 38.9l.5 3.6h-1zM218.2 39.9l.5 3.5h-1zM273.6 45.7l3.5 .5-3.5 .5zM280 46.2l3.6-.5v1z"/>
<path d="M198.4 56.9l.5 3.5h-.9zM284 78.2l.8-.7 1.7 3.1zM362.5 61.5l3-2-2.3 2.8zM198 89.5h.9l-.5 3.4zM261.5 81.8h1l-.5 3.5zM262 87.3l.5 3.5h-1zM288.3 87.3l.1 3.6-1.1-.2zM333.6 87.6l.7 .8-3 1.9zM43.8 114.4h1l-.5 3.6zM53.1 110.4h1.1l-.5 3.6zM70.4 106.4h1l-.5 3.6zM119.9 110.9h1l-.5 3.5z"/>
<path d="M129 107.4h1l-.5 3.5zM158.7 116.2l3.5-.5v1zM178.2 104.3l3.5 .5-3.5 .5zM183.3 115.7l3.5 .5-3.5 .5zM186.8 104.8l3.4-.5v1zM217.7 106.4h1l-.5 3.6zM228.1 114.4h.9l-.5 3.6zM268.4 100.4l3.5 .5-3.5 .4zM275 100.9l3.4-.5v.9zM368.3 112.5l.9-.5 1.3 3.3zM404.6 115.4h1l-.5 3.5zM61.8 126l3.5-.5v1z"/>
<path d="M61.8 133.8l3.5-.5v1zM83.2 125.5l3.5 .5-3.5 .5zM90 117.8l1.4 3.3-.9 .2zM104.3 133.3l3.5 .5-3.5 .5zM133.7 138.9l3.6-.5v1zM138.7 130.7l3.5-.5v.9zM183.3 130.2l3.5 .5-3.5 .4zM183.3 138.4l3.5 .5-3.5 .5zM280.8 129.2l3.5-.5v1zM300.3 128.7l3.5 .5-3.5 .5zM342.4 134.8l3.5-.5v1zM350.9 134.3l3.5 .5-3.5 .5z"/>
<path d="M61.8 148.1l3.5-.5v.9zM61.8 141.6l3.5-.5v.9zM109.3 141.1l3.5 .5-3.5 .4zM183.3 147.6l3.5 .5-3.5 .4zM192 153.8l.5 3.5h-1zM217.2 146.9l.5 3.5h-.9zM329.2 154.8l2 2.9-.9 .5zM334.8 142.4l.9-.6 1.3 3.3zM341.5 152.9l2.2 2.8-.9 .5zM60.8 166.5l2.4 2.7-3-1.9zM61.8 162l3.5-.5v1zM70.2 161.5l3.6 .5-3.6 .5z"/>
<path d="M83.2 161.5l3.5 .5-3.5 .5zM80.8 162l3.5-.5v1zM91.8 162l3.4-.5v1zM99.3 161.5l3.4 .5-3.4 .5zM107.8 162l3.5-.5v1zM135.3 162.4l3.4 .5-3.4 .5zM135.3 170.3l3.4 .5-3.4 .5zM143.8 170.8l3.5-.5v1zM147.8 162.9l3.5-.5v1zM244.3 159.9l.5 3.5h-1zM259.1 172h1l-.5 3.5zM259.6 163.5l.5 3.5h-1z"/>
<path d="M276.4 171.9l.8-.7 1.9 3zM28.6 179.1l.5 3.4h-1zM37.3 192.6l.5 3.5h-1zM68.5 186.7l3.4-.7-3.1 1.6zM135.4 183.6l.6 3.5h-1zM146.2 180.1l.5 3.5h-1zM303.8 198.8l3.5-.7v1zM56 219.6h1l-.5 3.5zM56.5 199.1l.5 3.5h-1zM58.2 212.3l3.6 .5-3.6 .5zM67.8 212.8l3.4-.5v1zM117.7 217.5h1l-.5 3.6z"/>
<path d="M118.2 201.1l.5 3.5h-1zM193.8 217.5h1l-.5 3.6zM194.3 201.1l.5 3.5h-1zM208.2 197.5l.4 3.6h-1zM296.3 214.7l3.5 .5-3.5 .5zM307.8 215.2l3.5-.5v1zM28.1 239.6h1l-.5 3.5zM36.8 226h1l-.5 3.5zM108.3 234.7l3.5 .4-3.5 .5zM119.8 235.1l3.5-.4v.9zM135 235.1h1l-.6 3.5zM145.7 238.6h1l-.5 3.4z"/>
<path d="M207.6 221.1h1l-.4 3.5zM71.8 244.3l2.4 2.5-3.1-1.8zM71.8 259.6l3.4-.5v1zM139.5 250.6l.3 3.5-1-.1zM167.8 253l3.5-.5v1zM170.8 241.9l3.4-.6v1.1zM183.3 252.5l3.5 .5-3.5 .5zM183.3 241.3l3.5 .6-3.5 .5zM58.2 259.1l3.6 .5-3.6 .5zM61.8 269l3.5-.5v.9zM61.8 278.3l3.5-.5v1zM82.2 268.5l3.6 .5-3.6 .4z"/>
<path d="M91.2 277.8l3.5 .5-3.5 .5zM91.2 269.8l3.5 .5-3.5 .5zM96.3 270.3l3.5-.5v1zM122.7 280.1l3.5-.5v1.1zM130.5 269.9l.6 .8-3 1.8zM61.8 287.8l3.5-.4v.9zM116.3 287.4l3.5 .4-3.5 .5zM116.3 279.6l3.5 .5-3.5 .6z"/>
</g>
<path d="M180.3 54h29.4M208.8 54l.4 3.5h-.9zM208.8 54v41.9M180.3 95.9h29.4M208.3 92.4h.9l-.4 3.5zM45 196h50.4M46 196l.5 3.5h-1zM46 196v30.1M45 226.1h50.4M45.5 222.6h1l-.5 3.5z" fill="none" stroke="#000" stroke-width=".3"/>
<path d="M208.8 54l.4 3.5h-.9zM208.3 92.4h.9l-.4 3.5zM46 196l.5 3.5h-1zM45.5 222.6h1l-.5 3.5z" fill="#000"/>
<path d="M211.6 190.9h-16l-3.9 6.6-2-3.5M162.2 233.2l-3.5 1.9 6.7 3.9v16.1" fill="none" stroke="#000" stroke-width=".32"/>
<text font-size="9.5" x="394.3" y="22.7">( )</text>
<text font-size="7.3" x="374.9" y="21.3">Ra 1,6</text>
<g font-size="7">
<text x="79.8" y="5.3" transform="rotate(180 79.8 5.3)">станкахсЧПУ2025</text>
<text x="81.2" y="13.7" transform="rotate(180 81.2 13.7)">Токарные работына</text>
<text x="266.9" y="16.6">D(1: 1)</text>
<text x="110.2" y="33.1">F</text>
<text x="168.1" y="46.8">E</text>
<text x="20.3" y="64.6">A</text>
<text x="251.7" y="64.6">A</text>
<text x="263.3" y="74.8">E(1: 1)</text>
<text x="307.7" y="125.9">C</text>
<text x="204.1" y="138.9">F(2 : 1)</text>
<text x="100.7" y="154.9">A-A</text>
<text x="98.4" y="208.5">D</text>
<text x="228.7" y="207.6">C</text>
<text x="298.7" y="242.7">Токарные работы на станках с ЧПУ</text>
<text x="348" y="251.2">2025</text>
<text x="317.6" y="264.6">Задание 1</text>
</g>
<g font-size="4.9">
<text x="97.6" y="20.6">16</text>
<text x="130.4" y="20.8">R4(х3)</text>
<text x="325.8" y="20.2">13</text>
<text x="72.2" y="26.1">6</text>
<text x="151.4" y="24.6">3</text>
<text x="288.8" y="24.2" transform="rotate(75 288.8 24.2)">30°</text>
<text x="299.1" y="28.4">⌀92</text>
<text x="265.4" y="33.7" transform="rotate(-90 265.4 33.7)">1,5</text>
<text x="270.1" y="45.3">3</text>
<text x="287.9" y="80.2" transform="rotate(75 287.9 80.2)">30°</text>
<text x="207.5" y="88.3" transform="rotate(-90 207.5 88.3)">M42x1.5 - 6g</text>
<text x="261.1" y="87.6" transform="rotate(-90 261.1 87.6)">2</text>
<text x="280" y="100">3</text>
<text x="164" y="102.9">5</text>
<text x="282.2" y="111">⌀46</text>
<text x="165.5" y="115.5">28</text>
<text x="67.2" y="124">25</text>
<text x="97.1" y="124.2">R2,5</text>
<text x="77.5" y="131.8">46</text>
<text x="153.5" y="128.4">48</text>
<text x="289.8" y="128.3">23</text>
<text x="357.8" y="132.6">12</text>
<text x="85.1" y="140.7">51</text>
<text x="152.7" y="138.2">53</text>
<text x="337.9" y="142.9" transform="rotate(60 337.9 142.9)">9</text>
<text x="119.9" y="147.4">125</text>
<text x="65.6" y="161.2">12</text>
<text x="72.6" y="160.1">7</text>
<text x="88" y="161.2">5</text>
<text x="114.8" y="160.1">5</text>
<text x="137" y="160.7">9</text>
<text x="254.1" y="156.5">R5</text>
<text x="46.6" y="162.9">R6</text>
<text x="149.6" y="170">5</text>
<text x="257.4" y="176.6" transform="rotate(-90 257.4 176.6)">12</text>
<text x="47.3" y="190.2">R3</text>
<text x="325.8" y="187.3" transform="rotate(-60 325.8 187.3)">120°</text>
<text x="196.1" y="195.8">Ra 0,80</text>
<text x="71.9" y="210.6">6</text>
<text x="311.3" y="213">8</text>
<text x="44.7" y="224.9" transform="rotate(-90 44.7 224.9)">M30x1.5 - 6H</text>
<text x="231" y="223.8">1.</text>
<text x="239.8" y="223.8">Неуказанные предельные отклонения ±0.04.</text>
<text x="231" y="229">2.</text>
<text x="239.8" y="229">Фаски без указания размера 1х45°.</text>
<text x="49.1" y="234.1">R2</text>
<text x="114.5" y="234.3">8</text>
<text x="171.4" y="239.6">16</text>
<text x="231" y="234.2">3.</text>
<text x="239.8" y="234.2">Острые кромки притуить R0,4.</text>
<text x="163.3" y="255.1" transform="rotate(-90 163.3 255.1)">Ra 0,80</text>
<text x="171" y="252.3">19</text>
<text x="43.9" y="258.8">10</text>
<text x="64.6" y="267">24</text>
<text x="98.9" y="268.7">1,5х45°</text>
<text x="133.7" y="265.5" transform="rotate(-63 133.7 265.5)">55°</text>
<text x="386.5" y="265.9">1,1</text>
<text x="403.2" y="266.2">1: 1</text>
<text x="98.9" y="275.2">2 фаски</text>
<text x="70.2" y="276.3">33</text>
<text x="127.1" y="279.3">3</text>
<text x="82.8" y="285.9">58</text>
<text x="317.1" y="285.7">Круг</text>
<text x="327.7" y="283.5">d100х127</text>
<text x="382.8" y="286.2">ПКМиТ</text>
<text x="332.7" y="289">Д16</text>
</g>
<g font-size="4.6">
<text x="127.4" y="84" transform="rotate(-90 127.4 84)">⌀72</text>
<text x="42.5" y="84.4" transform="rotate(-90 42.5 84.4)">⌀86</text>
<text x="51.3" y="84.6" transform="rotate(-90 51.3 84.6)">⌀78</text>
<text x="68.5" y="85.3" transform="rotate(-90 68.5 85.3)">⌀70</text>
<text x="118.7" y="84.2" transform="rotate(-90 118.7 84.2)">⌀79</text>
<text x="196.2" y="84.4" transform="rotate(-90 196.2 84.4)">⌀36</text>
<text x="216.4" y="84.2" transform="rotate(-90 216.4 84.2)">⌀70</text>
<text x="226.8" y="84.4" transform="rotate(-90 226.8 84.4)">⌀86</text>
<text x="403.4" y="84.4" transform="rotate(-90 403.4 84.4)">⌀88</text>
<text x="215.1" y="173.3" transform="rotate(-90 215.1 173.3)">⌀78</text>
<text x="189.6" y="176.5" transform="rotate(-90 189.6 176.5)">⌀71</text>
<text x="241.9" y="180.4" transform="rotate(-90 241.9 180.4)">⌀65</text>
<text x="116.5" y="215.6" transform="rotate(-90 116.5 215.6)">⌀20</text>
<text x="192.6" y="215.6" transform="rotate(-90 192.6 215.6)">⌀20</text>
<text x="26.9" y="220.8" transform="rotate(-90 26.9 220.8)">⌀64</text>
<text x="35.6" y="219.8" transform="rotate(-90 35.6 219.8)">⌀37</text>
<text x="54.2" y="220.8" transform="rotate(-90 54.2 220.8)">⌀24</text>
<text x="133.2" y="220.6" transform="rotate(-90 133.2 220.6)">⌀55</text>
<text x="143.9" y="220.7" transform="rotate(-90 143.9 220.7)">⌀62</text>
<text x="206" y="220.1" transform="rotate(-90 206 220.1)">⌀27</text>
</g>
<g font-size="4.4">
<text x="105" y="3.7">2</text>
<text x="315" y="3.8">1</text>
<text x="11.9" y="45.6" transform="rotate(-90 11.9 45.6)">Перв. примен.</text>
<text x="12" y="102.2" transform="rotate(-90 12 102.2)">Справ. №</text>
<text x="16" y="145.2">A</text>
<text x="416" y="151.7">A</text>
<text x="12.2" y="174.8" transform="rotate(-90 12.2 174.8)">Подп. идата</text>
<text x="12.2" y="204.3" transform="rotate(-90 12.2 204.3)">Инв. №дубл.</text>
<text x="12" y="229.5" transform="rotate(-90 12 229.5)">Взам. инв. №</text>
<text x="369" y="256.1">Лит.</text>
<text x="383.7" y="256.1">Масса</text>
<text x="398.7" y="256.1">Масштаб</text>
<text x="12.1" y="259.8" transform="rotate(-90 12.1 259.8)">Подп. идата</text>
<text x="230.2" y="261.1">Изм.</text>
<text x="238.2" y="261.1">Лист</text>
<text x="251.5" y="261">№докум.</text>
<text x="273.4" y="261.2">Подп.</text>
<text x="285.6" y="261.2">Дата</text>
<text x="230.4" y="266.1">Разраб.</text>
<text x="247.4" y="266.1">МКП-03</text>
<text x="230.6" y="271.1">Пров.</text>
<text x="230.3" y="276.1">Т. контр.</text>
<text x="230.5" y="281.1">Нач.отд.</text>
<text x="366.5" y="276.1">Лист</text>
<text x="386.5" y="276.1">Листов</text>
<text x="406.4" y="276">1</text>
<text x="230.4" y="286.1">Н. контр.</text>
<text x="12.1" y="289.4" transform="rotate(-90 12.1 289.4)">Инв. №подл.</text>
<text x="230.3" y="291.1">Утв.</text>
<text x="105" y="295.9">2</text>
<text x="315" y="296.1">1</text>
<text x="323.5" y="295.8">Копировал</text>
<text x="370" y="295.8">Формат А3</text>
</g>
<g font-size="3.5">
<text x="154.7" y="22.3">+0,03</text>
<text x="331.3" y="20.9">- 0,04</text>
<text x="75.9" y="26.8">- 0,03</text>
<text x="48.6" y="74.3" transform="rotate(-90 48.6 74.3)">- 0,04</text>
<text x="52.1" y="74.3" transform="rotate(-90 52.1 74.3)">- 0,08</text>
<text x="69.2" y="75" transform="rotate(-90 69.2 75)">- 0,04</text>
<text x="125" y="74.2" transform="rotate(-90 125 74.2)">+0,03</text>
<text x="196.8" y="74.2" transform="rotate(-90 196.8 74.2)">- 0,03</text>
<text x="167.3" y="100.5">+0,02</text>
<text x="293" y="108.7">+0,02</text>
<text x="73" y="121.7">+0,02</text>
<text x="160.2" y="125.8">+ 0,06</text>
<text x="83.7" y="129.5">+0,03</text>
<text x="160.2" y="129.1">+ 0,03</text>
<text x="363.5" y="133.3">- 0,04</text>
<text x="341.6" y="144.6" transform="rotate(60 341.6 144.6)">+0,04</text>
<text x="75.9" y="157.7">+0,04</text>
<text x="118.1" y="157.7">+0,02</text>
<text x="140.8" y="161.4">+ 0,02</text>
<text x="140.8" y="158.1">+ 0,06</text>
<text x="190.3" y="166.9" transform="rotate(-90 190.3 166.9)">- 0,02</text>
<text x="212.9" y="163.5" transform="rotate(-90 212.9 163.5)">+0,03</text>
<text x="242.6" y="170.1" transform="rotate(-90 242.6 170.1)">- 0,04</text>
<text x="254.8" y="171.1" transform="rotate(-90 254.8 171.1)">+ 0,07</text>
<text x="258.1" y="171.1" transform="rotate(-90 258.1 171.1)">+ 0,03</text>
<text x="75.8" y="207.9">+ 0,06</text>
<text x="51.6" y="210.2" transform="rotate(-90 51.6 210.2)">+ 0,08</text>
<text x="54.9" y="210.2" transform="rotate(-90 54.9 210.2)">+ 0,06</text>
<text x="75.8" y="211.3">+ 0,02</text>
<text x="133.9" y="210.4" transform="rotate(-90 133.9 210.4)">- 0,03</text>
<text x="141.3" y="210.5" transform="rotate(-90 141.3 210.5)">+ 0,01</text>
<text x="144.6" y="210.5" transform="rotate(-90 144.6 210.5)">- 0,04</text>
<text x="203.7" y="210.4" transform="rotate(-90 203.7 210.4)">+0,03</text>
<text x="315.2" y="213.7">- 0,04</text>
<text x="177" y="237">+ 0,04</text>
<text x="177" y="240.3">+ 0,02</text>
<text x="70.9" y="264.7">+0,02</text>
<text x="76.1" y="274">+0,03</text>
<text x="88.6" y="283.6">+0,04</text>
</g>
<g font-size="3.2">
<text x="309.4" y="27.9">±0,02</text>
<text x="42" y="74.8" transform="rotate(-90 42 74.8)">±0,02</text>
<text x="118.2" y="74.5" transform="rotate(-90 118.2 74.5)">±0,01</text>
<text x="216" y="74.5" transform="rotate(-90 216 74.5)">±0,01</text>
<text x="226.3" y="74.8" transform="rotate(-90 226.3 74.8)">±0,02</text>
<text x="402.8" y="74.8" transform="rotate(-90 402.8 74.8)">±0,02</text>
<text x="171.2" y="115">±0,01</text>
<text x="158.4" y="137.7">±0,02</text>
<text x="152.8" y="169.5">±0,02</text>
<text x="26.4" y="210.7" transform="rotate(-90 26.4 210.7)">±0,02</text>
<text x="35.1" y="210.1" transform="rotate(-90 35.1 210.1)">±0,01</text>
<text x="176" y="251.8">±0,5</text>
<text x="48.9" y="258.3">±0,01</text>
</g>
<text font-size="2.8" x="285" y="265.5">27.04.2025</text>
</svg>
